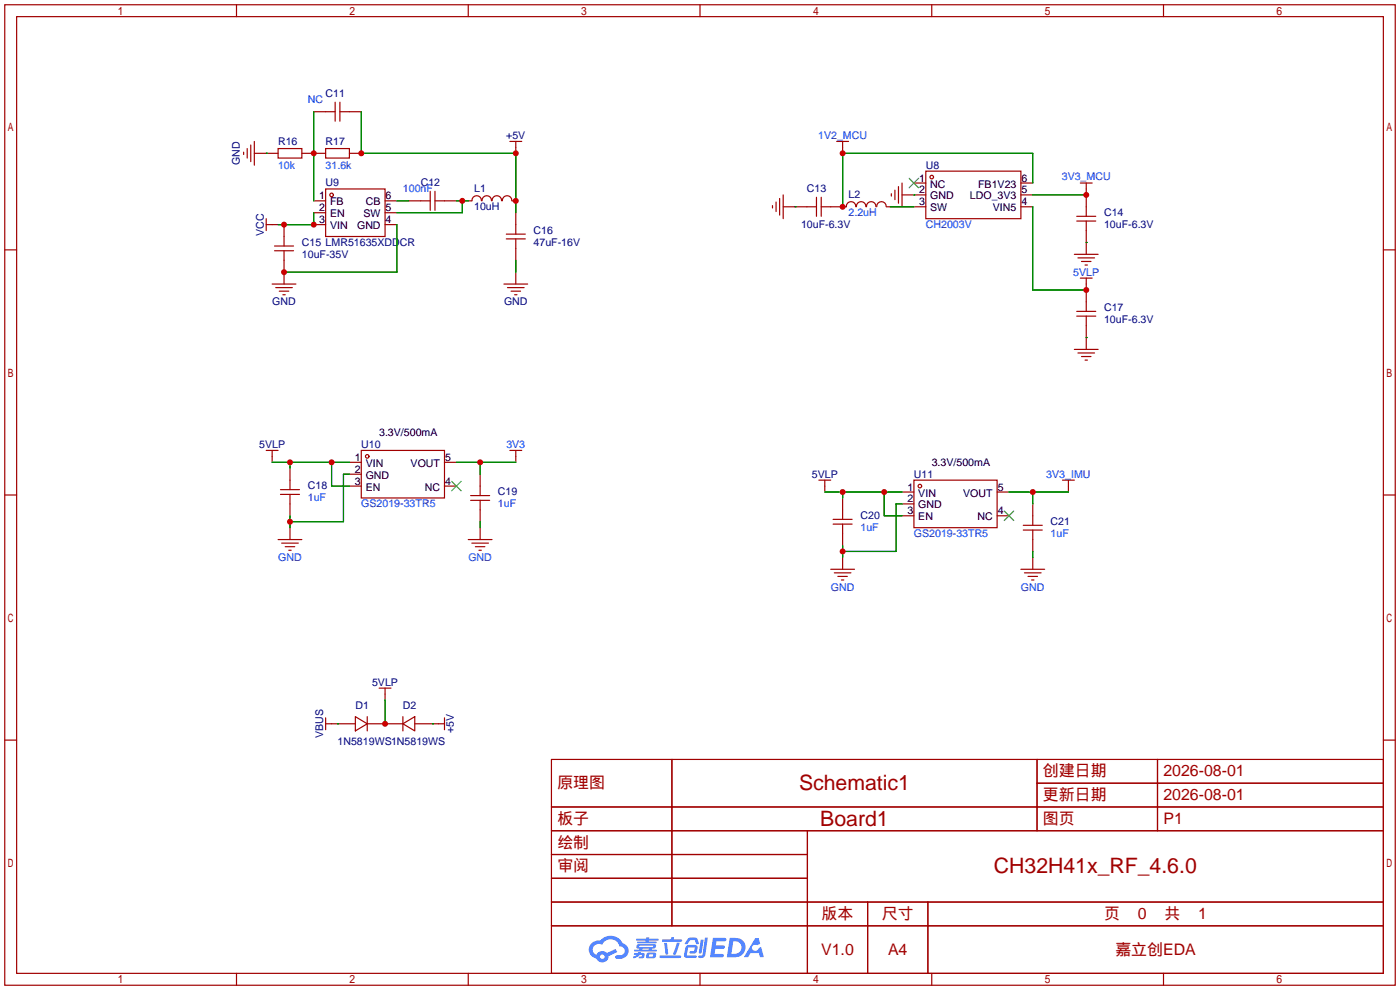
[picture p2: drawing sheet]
<svg xmlns="http://www.w3.org/2000/svg" width="299mm" height="212mm" viewBox="0 0 299 212" stroke-linecap="round" stroke-linejoin="round" font-family="sans-serif">
<g fill="none" stroke="#a10000" stroke-width=".25">
<path d="M1 1h297.2v209.6h-297.2zM3.6 3.6h292.1v204.4h-292.1zM50.5 1v2.6M100.1 1v2.6M149.6 1v2.6M199.1 1v2.6M248.7 1v2.6M1 53.4h2.6M295.7 53.4h2.5M1 105.8h2.6M295.7 105.8h2.5M1 158.2h2.6"/>
<path d="M295.7 158.2h2.5M50.5 208v2.6M100.1 208v2.6M149.6 208v2.6M199.1 208v2.6M248.7 208v2.6"/>
</g>
<g fill="#5487ff">
<path d="M152.4 200.4h2.2a.49 .49 0 0 1 .7 .4 .49 .49 0 0 1-.7 .4h-1.5l-.1 .8h1.6a.37 .37 0 0 1 .4 .4 .37 .37 0 0 1-.5 .4h-1.6l-.2 1.1h1.4a.48 .48 0 0 1 .6 .3l-.4 .4h-2.6z"/>
<path d="M161.4 200.5h.7l.4 1.2-.7 .3a.72 .72 0 0 0-1 .2 .72 .72 0 0 0 .3 1 .72 .72 0 0 0 1-.3l.1-.3 .5-.2 .6 2.2h-.9l-.2-.9h-1.8l-.5 .9h-.9z"/>
<path d="M149.8 200.8h.6l-.4 2.8a.31 .31 0 0 1-.4 .2 .31 .31 0 0 1-.2-.3z"/>
<path d="M150.7 200.4h.6l-.6 3.7a.97 .97 0 0 1-1.5 .5l.2-.4h.6l.2-.2z"/>
<path d="M147 200.7l.5-.3h1.2l.4 .4 .3 .9-.6 .1-.3-.9h-.8l-.2 .1-.6 .8-.5-.1z"/>
<path d="M146.6 202.2l.7-.2h1.2l.5 .1a1.51 1.51 0 0 1-.4 1.6l-1 .1a.27 .27 0 0 1-.3-.3 .27 .27 0 0 1 .4-.2l.6-.1 .2-.7h-1.4l-.3 1.7h1.9a.28 .28 0 0 1 .2 .3 .28 .28 0 0 1-.3 .3l-1.9-.1-.4-.2-.1-.5z"/>
<path d="M141 204.2h4.3a.28 .28 0 0 1 .3 .3 .28 .28 0 0 1-.3 .3h-4.2l-.1-.2z"/>
<path d="M144.7 201.5h.6l-.5 1.5a1.01 1.01 0 0 1-.6 1.1l-.3-.3z"/>
<path d="M142 201.5h.5l.3 2.2-.2 .3-.4-.2z"/>
<path d="M141.5 200.8h1.9l.2-.5h.5l-.1 .5h1.5a.27 .27 0 0 1 .3 .2 .27 .27 0 0 1-.3 .3h-3.9l-.1-.1z"/>
<path d="M135.5 203.7h.8l.1-.2h.6l-.1 .2h.7l.2 .4-.2 .5-1.1 .2v-.4l.7-.1v-.2h-.5l-.5 .4-.8 .3-.1-.3 .8-.4h-.6z"/>
<path d="M136 200.6h2.1v-.2l.7-.1-.1 .3h1.9l.2 .3-.2 .1h-1.9l-.1 .2h1.6l.2 .2-.2 .2h-3.9l-.1-.4h1.8v-.2h-1.9z"/>
<path d="M156 200.4l-.7 4.2h1.5a2.14 2.14 0 0 0 2.5-2.1 2.14 2.14 0 0 0-2.6-2.1zM156.7 201.2a1.41 1.41 0 0 1 1.8 1.4 1.41 1.41 0 0 1-1.9 1.3h-.3z"/>
<path d="M136.1 201.9l-.1 .7 .6 .1 .1 .3h-1.2l.1 .3h4.6l.2-.1-.2-.2h-1l.1-.2a.66 .66 0 0 0 .8-.2 .66 .66 0 0 0 0-.8h-3.6zM136.7 202.1l2.9 .1-.2 .2h-2.7zM137.3 202.7h1.4l-.1 .3h-1.3z"/>
<path d="M138.2 203.8l-.1 .9a2.27 2.27 0 0 0 1.8 .1l.2-.2a.84 .84 0 0 0 0-1h-1.4zM138.8 204h.7l.1 .3-.2 .2-.7-.1z"/>
<path d="M126.5 201.6a1.91 1.91 0 0 0-.6 1.9 1.91 1.91 0 0 0 1.6 1.4 1.35 1.35 0 0 0 1.5 .8 1.35 1.35 0 0 0 1.1-1.3l1.8-.9-.4-.7-1.8 .9a1.41 1.41 0 0 0-2.2 .4 1.25 1.25 0 0 1-.6-1.8 1.25 1.25 0 0 1 1.8-.4 2.01 2.01 0 0 1 2-1.1 2.01 2.01 0 0 1 1.8 1.5 .95 .95 0 0 1 1 .9 .95 .95 0 0 1-.9 1h-.6a.39 .39 0 0 0-.5 .3 .39 .39 0 0 0 .3 .4 1.82 1.82 0 0 0 2.2-.7 1.82 1.82 0 0 0-.1-2.2l-.8-.4a2.86 2.86 0 0 0-4.8-.6l-1.1 .1zM128.2 204.5a.5 .5 0 0 1 1 0 .5 .5 0 0 1-1 0z"/>
</g>
<g fill="none" stroke="#a10000" stroke-width=".25">
<path d="M52.1 32.5v.5M52.8 31.8v2M53.6 31v3.5M54.4 32.8h5M54.4 30.2v5.1M59.4 31.8h5.1v2h-5.1zM64.5 32.8h5.1M67.1 23.9h4.5M69.6 31.8h5.1v2h-5.1zM71.6 21.8v4.1M72.6 23.9h4.6M72.6 21.8v4.1"/>
<path d="M74.7 32.8h2.5M109 30.2h2.5M110.2 30.2v2.6M178.8 30.2h2.6M180.1 30.2v2.6M192 39.9v3.5M192.8 39.1v5.1M195.3 39.1h2.6M197.9 36.6h20.3v10.1h-20.3zM218.2 39.1h2.5M230.9 39.1h2.5M232.2 39.1v7.1"/>
<path d="M56.9 48h2.5M56.9 46.7v2.6M58.7 53.6h4M58.7 52.6h4M60.7 48v4.6M60.7 53.6v7.1M67.1 48h2.5M67.1 42.9h2.5M67.1 45.5h2.5M69.6 40.4h12.7v10.1h-12.7zM82.3 48h2.5M82.3 42.9h2.5"/>
<path d="M82.3 45.5h2.5M87.4 42.9h4.5M91.9 40.9v4.1M93 42.9h4.5M93 40.9v4.1M100.1 42.9h.7M100.9 42.9a1.01 1.01 0 0 1 1-1.1 1.01 1.01 0 0 1 1 1.1M103 42.9a1.01 1.01 0 0 1 1-1.1 1.01 1.01 0 0 1 1 1.1M105.2 42.9a1.01 1.01 0 0 1 1-1.1 1.01 1.01 0 0 1 1 1.1M107.4 42.9a1.01 1.01 0 0 1 1-1.1 1.01 1.01 0 0 1 1 1.1M108.2 51.1h4.1M108.2 50h4.1"/>
<path d="M109.5 42.9h.7M110.2 45.5v4.5M110.2 51.1v4.5M110.2 58.2v2.5M165.1 43.9v.5M165.9 43.2v2M166.6 42.4v3.6M167.4 44.2h7.1M167.4 41.7v5M174.5 42.2v4M175.5 42.2v4M182.9 44.2a1.01 1.01 0 0 0-1-1.1 1.01 1.01 0 0 0-1 1.1h-5.4"/>
<path d="M183 44.2a1.01 1.01 0 0 1 1-1.1 1.01 1.01 0 0 1 1.1 1.1M185.2 44.2a1.01 1.01 0 0 1 1-1.1 1.01 1.01 0 0 1 1 1.1M187.4 44.2a1.01 1.01 0 0 1 1-1.1 1.01 1.01 0 0 1 1 1.1M189.5 44.2h.7M190.5 41.4v.5M191.3 40.6v2.1M192.8 41.7h5.1M195.3 44.2h2.6M218.2 41.7h2.5M218.2 44.2h2.5M229.6 54.4h5.1M230.1 47.2h4.1"/>
<path d="M230.1 46.2h4.1M230.4 55.1h3.5M230.9 59.4h2.5M231.1 55.9h2.1M231.9 56.6h.5M232.2 47.2v7.2M232.2 59.4v7.1M58.2 60.7h5M58.9 61.5h3.6M59.7 62.2h2M60.5 63h.5M107.7 60.7h5.1"/>
<path d="M108.5 61.5h3.5M109.2 62.2h2.1M110 63h.5M229.6 74.7h5.1M230.1 67.6h4.1M230.1 66.5h4.1M230.4 75.4h3.5M231.1 76.2h2.1M231.9 77h.5M232.2 67.6v7.1M56.9 96.3h2.5M58.2 96.3v2.5"/>
<path d="M74.7 98.8h2.5M77.2 96.3h17.8v10.1h-17.8zM95 98.8h2.5M109 96.3h2.5M110.2 96.3v2.5M59.4 115.3h5.1M59.9 104.6h4.1M59.9 105.7h4.1M60.2 116.1h3.6M61 116.8h2M61.7 117.6h.5M62 100.1v4.5"/>
<path d="M62 105.7v4.5M62 112.8v2.5M74.7 101.3h2.5M74.7 103.9h2.5M95 103.9h2.5M100.1 115.3h5.1M100.6 105.9h4M100.6 106.9h4M100.8 116.1h3.6M101.6 116.8h2M102.4 117.6h.5M102.6 101.3v4.6"/>
<path d="M102.6 106.9v4.6M102.6 112.8v2.5M175 102.6h2.5M176.3 102.6v2.6M178.1 111h4M178.1 112h4M180.1 106.4v4.6M180.1 112v4.6M180.1 119.1v2.6M192.8 105.2h2.5M192.8 107.7h2.5M192.8 110.2h2.5"/>
<path d="M195.3 102.6h17.8v10.2h-17.8zM213.1 105.2h2.5M213.1 110.2h2.5M218.7 112.3h4.1M218.7 113.3h4.1M220.7 107.7v4.6M220.7 113.3v4.6M220.7 119.1v2.6M227.1 102.6h2.5M228.3 102.6v2.6M177.5 121.7h5.1M178.3 122.4h3.6"/>
<path d="M179.1 123.2h2M179.8 124h.5M218.2 121.7h5.1M218.9 122.4h3.6M219.7 123.2h2M220.5 124h.5M69.6 154.7h6.3M69.6 153.4v2.6M75.9 153.2l2.6 1.5-2.6 1.5zM78.5 154.7h7.6M78.5 153.2v3M81 147.1h2.6"/>
<path d="M82.3 147.1v2.5M86.1 154.7l2.5-1.5v3zM86.1 153.2v3M88.6 154.7h6.4M95 153.4v2.6M117.9 172.5h177.8M117.9 162.3h177.8v45.7h-177.8zM117.9 177.5h177.8M143.6 162.3v35.6M172.6 177.5v30.5M221.6 162.3v15.2M221.6 167.4h74.1"/>
<path d="M247.4 162.3v15.2M117.9 182.6h54.7M117.9 192.8h177.8M117.9 187.7h54.7M117.9 197.9h177.8M185.4 192.8v15.2M198.3 192.8v15.2"/>
<circle cx="199.1" cy="37.8" r=".38"/>
<circle cx="70.9" cy="41.7" r=".38"/>
<circle cx="78.5" cy="97.5" r=".38"/>
<circle cx="196.6" cy="103.9" r=".38"/>
</g>
<path d="M194.3 38.1l2 2M196.3 38.1l-2 2M96.5 102.9l2.1 2M98.6 102.9l-2.1 2M214.6 109.2l2.1 2.1M216.7 109.2l-2.1 2.1" fill="none" stroke="#3c3" stroke-width=".25"/>
<g fill="none" stroke="#008700" stroke-width=".25">
<path d="M56.9 32.8h.1M67.1 23.9v19M77.2 23.9v8.9h33v12.7M220.7 39.1v-6.3h-40.6v11.4M67.1 45.5v2.5h-7.7M84.8 48v10.2h-24.1M84.8 42.9h2.6M97.5 42.9h2.6M98.8 42.9v2.6h-14M110.2 55.6v2.6M169.9 44.2h.1M190.2 44.2h5.1"/>
<path d="M195.3 41.7h.1M220.7 44.2v17.8h11.5M220.7 41.7h11.5M232.2 51.8h.1M232.2 72.1h.1M58.2 98.8h16.5M62 98.8v1.3M70.9 98.8v5.1h3.8M97.5 98.8h12.7M102.6 98.8v2.5M62 110.2v2.6M74.7 101.3h-1.3v10.2h-11.4"/>
<path d="M102.6 111.5v1.3M176.3 105.2h16.5M180.1 105.2v1.2M180.1 116.6v2.5M189 105.2v5h3.8M192.8 107.7h-1.3v10.2h-11.4M215.6 105.2h12.7M220.7 105.2v2.5M220.7 117.9v1.2M72.1 154.7h.1M82.3 149.6v5.1M92.5 154.7h.1"/>
</g>
<g fill="#c00">
<circle cx="67.1" cy="32.8" r=".63"/>
<circle cx="60.7" cy="58.2" r=".63"/>
<circle cx="60.7" cy="48" r=".63"/>
<circle cx="67.1" cy="48" r=".63"/>
<circle cx="77.2" cy="32.8" r=".63"/>
<circle cx="110.2" cy="32.8" r=".63"/>
<circle cx="110.2" cy="42.9" r=".63"/>
<circle cx="98.8" cy="42.9" r=".63"/>
<circle cx="102.6" cy="98.8" r=".63"/>
<circle cx="62" cy="111.5" r=".63"/>
<circle cx="62" cy="98.8" r=".63"/>
<circle cx="70.9" cy="98.8" r=".63"/>
<circle cx="232.2" cy="62" r=".63"/>
<circle cx="232.2" cy="41.7" r=".63"/>
<circle cx="180.1" cy="32.8" r=".63"/>
<circle cx="180.1" cy="44.2" r=".63"/>
<circle cx="82.3" cy="154.7" r=".63"/>
<circle cx="220.7" cy="105.2" r=".63"/>
<circle cx="180.1" cy="117.9" r=".63"/>
<circle cx="180.1" cy="105.2" r=".63"/>
<circle cx="189" cy="105.2" r=".63"/>
</g>
<g font-size="4.5" fill="#a00000">
<text x="170.8" y="168.8">Schematic1</text>
<text x="175.3" y="176.5">Board1</text>
<text x="212.4" y="186.6">CH32H41x_RF_4.6.0</text>
</g>
<g font-size="3.4" fill="#a00000">
<text x="222.9" y="165.9">创建日期</text>
<text x="248.7" y="165.9">2026-08-01</text>
<text x="119.1" y="168.5">原理图</text>
<text x="222.9" y="171">更新日期</text>
<text x="248.7" y="171">2026-08-01</text>
<text x="119.1" y="176.1">板子</text>
<text x="222.9" y="176.1">图页</text>
<text x="248.7" y="176.1">P1</text>
<text x="119.1" y="181.2">绘制</text>
<text x="119.1" y="186.3">审阅</text>
<text x="175.6" y="196.4">版本</text>
<text x="188.5" y="196.4">尺寸</text>
<text x="236" y="196.4">页</text>
<text x="243.2" y="196.4">0</text>
<text x="248.9" y="196.4">共</text>
<text x="256.1" y="196.4">1</text>
<text x="175.5" y="204">V1.0</text>
<text x="189.8" y="204">A4</text>
<text x="238.4" y="204">嘉立创EDA</text>
</g>
<g font-size="2.3" fill="#00f">
<text x="65.8" y="22.1">NC</text>
<text x="174.9" y="29.7">1V2_MCU</text>
<text x="59.4" y="36">10k</text>
<text x="69.6" y="36">31.6k</text>
<text x="86.1" y="41.1">100nF</text>
<text x="226.9" y="38.6">3V3_MCU</text>
<text x="181.4" y="46.2">2.2uH</text>
<text x="197.9" y="48.7">CH2003V</text>
<text x="229.4" y="58.9">5VLP</text>
<text x="108.2" y="95.7">3V3</text>
<text x="65.8" y="107.2">1uF</text>
<text x="223.6" y="102.1">3V3_IMU</text>
<text x="77.2" y="108.4">GS2019-33TR5</text>
<text x="106.4" y="108.4">1uF</text>
<text x="183.9" y="113.5">1uF</text>
<text x="59.5" y="119.9">GND</text>
<text x="100.1" y="119.9">GND</text>
<text x="195.3" y="114.8">GS2019-33TR5</text>
<text x="224.5" y="114.8">1uF</text>
<text x="177.6" y="126.2">GND</text>
<text x="218.2" y="126.2">GND</text>
</g>
<g font-size="2.3" fill="#000080">
<text x="69.6" y="20.8">C11</text>
<text x="108.2" y="29.7">+5V</text>
<text x="51.3" y="35.3" transform="rotate(-90 51.3 35.3)">GND</text>
<text x="59.4" y="31">R16</text>
<text x="69.6" y="31">R17</text>
<text x="69.6" y="39.8">U9</text>
<text x="89.9" y="39.8">C12</text>
<text x="101.3" y="41.1">L1</text>
<text x="172.5" y="41.1">C13</text>
<text x="197.9" y="36">U8</text>
<text x="101.3" y="44.9">10uH</text>
<text x="181.4" y="42.4">L2</text>
<text x="236" y="46.2">C14</text>
<text x="56.4" y="50.4" transform="rotate(-90 56.4 50.4)">VCC</text>
<text x="64.5" y="52.5">C15 LMR51635XDDCR</text>
<text x="114" y="50">C16</text>
<text x="114" y="52.5">47uF-16V</text>
<text x="171.2" y="48.7">10uF-6.3V</text>
<text x="236" y="48.7">10uF-6.3V</text>
<text x="64.5" y="55.1">10uF-35V</text>
<text x="58.2" y="65.2">GND</text>
<text x="107.7" y="65.2">GND</text>
<text x="236" y="66.5">C17</text>
<text x="236" y="69.1">10uF-6.3V</text>
<text x="55.4" y="95.7">5VLP</text>
<text x="77.2" y="95.7">U10</text>
<text x="65.8" y="104.6">C18</text>
<text x="106.4" y="105.9">C19</text>
<text x="173.5" y="102.1">5VLP</text>
<text x="195.3" y="102.1">U11</text>
<text x="183.9" y="111">C20</text>
<text x="224.5" y="112.2">C21</text>
<text x="79.5" y="146.5">5VLP</text>
<text x="75.9" y="151.6">D1</text>
<text x="86.1" y="151.6">D2</text>
<text x="69.1" y="157.8" transform="rotate(-90 69.1 157.8)">VBUS</text>
<text x="72.1" y="159.2">1N5819WS1N5819WS</text>
<text x="97" y="156.7" transform="rotate(-90 97 156.7)">+5V</text>
</g>
<g font-size="2.3">
<text x="196.5" y="38.8">1</text>
<text x="196.5" y="41.3">2</text>
<text x="198.8" y="40.1">NC</text>
<text x="209.1" y="40.1">FB1V23</text>
<text x="218.3" y="41.3">5</text>
<text x="218.3" y="38.8">6</text>
<text x="68.2" y="42.6">1</text>
<text x="68.2" y="45.2">2</text>
<text x="68.2" y="47.7">3</text>
<text x="70.5" y="43.9">FB</text>
<text x="70.5" y="46.4">EN</text>
<text x="77.7" y="46.4">SW</text>
<text x="78.2" y="43.9">CB</text>
<text x="82.4" y="47.7">4</text>
<text x="82.4" y="45.2">5</text>
<text x="82.4" y="42.6">6</text>
<text x="196.5" y="43.9">3</text>
<text x="198.8" y="42.6">GND</text>
<text x="198.8" y="45.2">SW</text>
<text x="207.3" y="42.6">LDO_3V3</text>
<text x="212.2" y="45.2">VIN5</text>
<text x="218.3" y="43.9">4</text>
<text x="70.5" y="49">VIN</text>
<text x="76.3" y="49">GND</text>
<text x="81" y="93.2">3.3V/500mA</text>
<text x="75.8" y="98.5">1</text>
<text x="75.8" y="101">2</text>
<text x="78.2" y="99.8">VIN</text>
<text x="87.8" y="99.8">VOUT</text>
<text x="95.1" y="98.5">5</text>
<text x="199.1" y="99.5">3.3V/500mA</text>
<text x="75.8" y="103.6">3</text>
<text x="78.2" y="102.3">GND</text>
<text x="78.2" y="104.8">EN</text>
<text x="90.8" y="104.8">NC</text>
<text x="95.1" y="103.6">4</text>
<text x="193.9" y="104.8">1</text>
<text x="193.9" y="107.4">2</text>
<text x="196.3" y="106.1">VIN</text>
<text x="205.9" y="106.1">VOUT</text>
<text x="213.2" y="104.8">5</text>
<text x="193.9" y="109.9">3</text>
<text x="196.3" y="108.7">GND</text>
<text x="196.3" y="111.2">EN</text>
<text x="208.9" y="111.2">NC</text>
<text x="213.2" y="109.9">4</text>
</g>
</svg>
